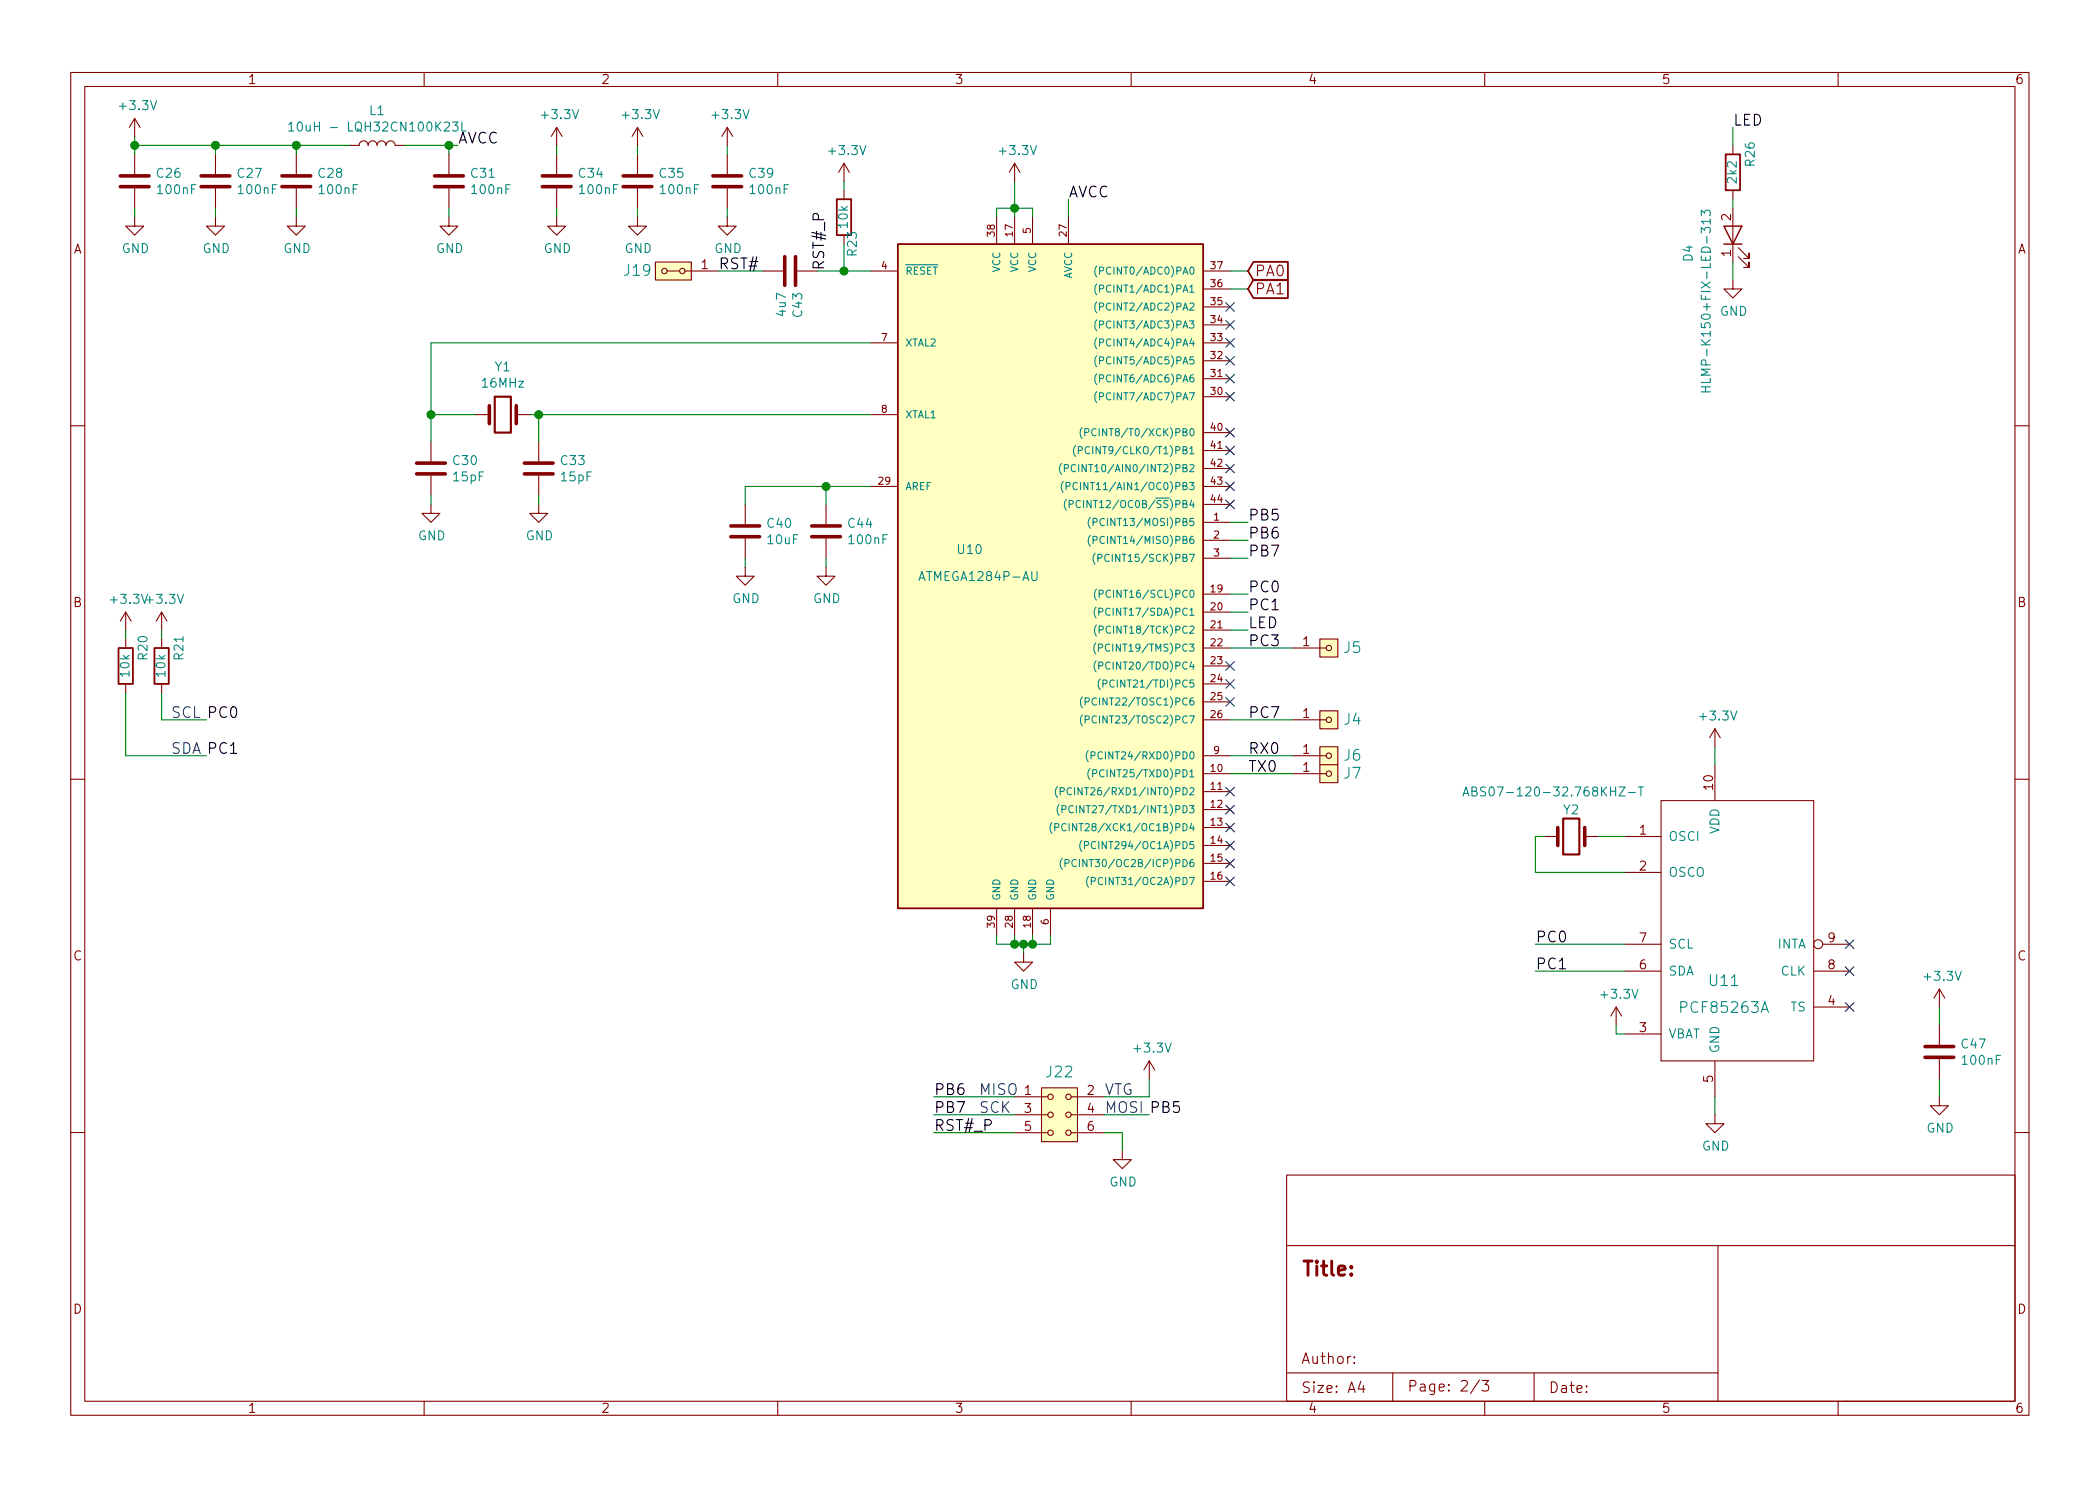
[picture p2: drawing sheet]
<svg xmlns="http://www.w3.org/2000/svg" width="297mm" height="210mm" viewBox="0 0 297 210" stroke-linecap="round" stroke-linejoin="round" font-family="sans-serif">
<g fill="none" stroke="#840000" stroke-width=".15">
<path d="M10 10.3h277v189.9h-277zM12 12.2h273v186.1h-273zM19 16.8v2.5M19 16.8l-.7 1.2M19 16.8l.8 1.2M60 10.3v1.9M78.7 18v2.6M78.7 18l-.7 1.3M78.7 18l.8 1.3M90.2 18v2.6M90.2 18l-.8 1.3M90.2 18l.7 1.3"/>
<path d="M102.9 18v2.6M102.9 18l-.8 1.3M102.9 18l.7 1.3M110 10.3v1.9M160 10.3v1.9M210 10.3v1.9M260 10.3v1.9M19 30.7v1.3h1.3l-1.3 1.3-1.2-1.3h1.2M19 21.8v2.8M19 26.7v2.8M30.5 30.7v1.3h1.2l-1.2 1.3-1.3-1.3h1.3M30.5 21.8v2.8"/>
<path d="M30.5 26.7v2.8M41.9 30.7v1.3h1.3l-1.3 1.3-1.3-1.3h1.3M41.9 21.8v2.8M41.9 26.7v2.8M49.5 20.6h1.3a.63 .63 0 0 1 .6-.7 .63 .63 0 0 1 .7 .7 .63 .63 0 0 1 .6-.7 .63 .63 0 0 1 .6 .7 .63 .63 0 0 1 .7-.7 .63 .63 0 0 1 .6 .7 .63 .63 0 0 1 .6-.7 .63 .63 0 0 1 .7 .7h1.2M63.5 30.7v1.3h1.3l-1.3 1.3-1.3-1.3h1.3M63.5 21.8v2.8M63.5 26.7v2.8M78.7 30.7v1.3h1.3l-1.3 1.3-1.2-1.3h1.2M78.7 21.8v2.8M78.7 26.7v2.8M90.2 30.7v1.3h1.2l-1.2 1.3-1.3-1.3h1.3"/>
<path d="M90.2 21.8v2.8M90.2 26.7v2.8M92.7 37.1h5.1v2.5h-5.1zM94.4 38.3h1.7M96.9 38.3h4.7M102.9 30.7v1.3h1.2l-1.2 1.3-1.3-1.3h1.3M102.9 21.8v2.8M102.9 26.7v2.8M107.9 38.3h2.8M112.8 38.3h2.8M119.4 23.1v2.5M119.4 26.9v1.3"/>
<path d="M119.4 23.1l-.8 1.3M119.4 23.1l.7 1.3M123.2 38.3h3.8M141 30.7v3.8M143.5 23.1v2.5M143.5 30.7v3.8M143.5 23.1l-.8 1.3M143.5 23.1l.8 1.3M146 30.7v3.8M151.1 30.7v3.8M170.2 38.3h3.8M245.1 39.6v1.3h1.3l-1.3 1.3-1.3-1.3h1.3"/>
<path d="M245.1 20.6v1.2M245.1 26.9v1.3M245.1 29.5v7.6M245.9 36.3l1.5 1.5v-.7v.7h-.8M245.9 35l1.5 1.6v-.8v.8h-.8M67.3 58.7h1.9M73 58.7h1.9M123.2 48.5h3.8M123.2 58.7h3.8M170.2 56.1h3.8M170.2 53.6h3.8M170.2 51h3.8"/>
<path d="M170.2 48.5h3.8M170.2 46h3.8M170.2 43.4h3.8M170.2 40.9h3.8M10 60.2h2M61 71.4v1.2h1.2l-1.2 1.3-1.3-1.3h1.3M61 62.5v2.8M61 67.3v2.8M76.2 71.4v1.2h1.3l-1.3 1.3-1.3-1.3h1.3M76.2 62.5v2.8M76.2 67.3v2.8M105.4 71.4v2.8"/>
<path d="M105.4 76.2v2.8M116.8 71.4v2.8M116.8 76.2v2.8M123.2 68.8h3.8M170.2 73.9h3.8M170.2 76.4h3.8M170.2 68.8h3.8M170.2 79h3.8M170.2 61.2h3.8M170.2 63.7h3.8M170.2 66.3h3.8M170.2 71.4h3.8"/>
<path d="M285 60.2h2M17.8 86.6v2.5M17.8 90.4v1.3M17.8 96.8v1.2M17.8 86.6l-.8 1.3M17.8 86.6l.7 1.3M22.9 86.6v2.5M22.9 90.4v1.3M22.9 96.8v1.2M22.9 86.6l-.8 1.3M22.9 86.6l.7 1.3M105.4 80.3v1.2h1.3l-1.3 1.3-1.3-1.3h1.3"/>
<path d="M116.8 80.3v1.2h1.3l-1.3 1.3-1.2-1.3h1.2M170.2 84.1h3.8M170.2 86.6h3.8M170.2 89.1h3.8M170.2 91.7h3.8M170.2 94.2h3.8M170.2 96.8h3.8M170.2 99.3h3.8M182.9 91.7h4.7M186.7 90.4h2.5v2.6h-2.5zM10 110.3h2M170.2 109.5h3.8"/>
<path d="M170.2 112h3.8M170.2 114.5h3.8M170.2 117.1h3.8M170.2 119.6h3.8M170.2 101.8h3.8M170.2 106.9h3.8M182.9 109.5h4.7M182.9 101.8h4.7M182.9 106.9h4.7M186.7 100.6h2.5v2.5h-2.5zM186.7 105.7h2.5v2.5h-2.5zM186.7 108.2h2.5v2.5h-2.5z"/>
<path d="M218.4 118.4h1.9M224.2 118.4h1.9M229.9 118.4h5M234.9 113.3h21.6v36.8h-21.6zM242.6 103.1v2.6M242.6 108.2v5.1M242.6 103.1l-.8 1.3M242.6 103.1l.7 1.3M285 110.3h2M141 128.5v3.8M143.5 128.5v3.8M144.8 134.9v1.2h1.2l-1.2 1.3-1.3-1.3h1.3"/>
<path d="M146 128.5v3.8M148.6 128.5v3.8M170.2 122.2h3.8M170.2 124.7h3.8M229.9 123.4h5M229.9 137.4h5M229.9 133.6h5M256.5 137.4h5.1M257.8 133.6h3.8M274.3 139.9v2.6M274.3 139.9l-.7 1.3M274.3 139.9l.8 1.3"/>
<path d="M143.5 155.2h4.7M143.5 157.7h4.7M147.3 153.9h5.1v7.6h-5.1zM151.5 155.2h4.7M151.5 157.7h4.7M162.6 150.1l-.8 1.3M162.6 150.1v2.5M162.6 150.1l.7 1.3M228.6 142.5l-.8 1.3M228.6 142.5v2.5M228.6 142.5l.8 1.3M229.9 146.3h5"/>
<path d="M242.6 157.7v1.3h1.2l-1.2 1.3-1.3-1.3h1.3M242.6 150.1v5.1M256.5 142.5h5.1M274.3 155.2v1.3h1.3l-1.3 1.2-1.3-1.2h1.3M274.3 145v2.8M274.3 149.9v2.7M10 160.2h2M143.5 160.3h4.7M151.5 160.3h4.7M158.7 162.8v1.3h1.3l-1.3 1.2-1.2-1.2h1.2M182 166.3h103v32h-103zM182 176.2h103"/>
<path d="M243 176.2v22.1M285 160.2h2M60 198.3v1.9M110 198.3v1.9M160 198.3v1.9M182 194.3h61M191.6 192.8v.1l-.1-.1h.1v.1M191.6 192v.1l-.1-.1h.1v.1M192.5 195.4l-.4 1.1h1M192.8 196v1M197 194.3v4M209.3 195.2l-1.3 2"/>
<path d="M209.6 195.3h1l-.5 .6 .4 .1 .1 .2-.1 .5-.2 .1h-.4l-.3-.1M210 198.3v1.9M217 194.3v4M260 198.3v1.9M261 198.3h.1"/>
<circle cx="94" cy="38.3" r=".38"/>
<circle cx="96.5" cy="38.3" r=".38"/>
<circle cx="188" cy="91.7" r=".38"/>
<circle cx="188" cy="106.9" r=".38"/>
<circle cx="188" cy="109.5" r=".38"/>
<circle cx="188" cy="101.8" r=".38"/>
<circle cx="257.2" cy="133.6" r=".63"/>
<circle cx="148.6" cy="155.2" r=".38"/>
<circle cx="148.6" cy="157.7" r=".38"/>
<circle cx="151.1" cy="157.7" r=".38"/>
<circle cx="151.1" cy="155.2" r=".38"/>
<circle cx="148.6" cy="160.3" r=".38"/>
<circle cx="151.1" cy="160.3" r=".38"/>
</g>
<g fill="#ffffc2" stroke="#ffffc2" stroke-width=".14">
<path d="M127 34.5h43.2v94h-43.2z"/>
<path d="M92.7 37.1h5.1v2.5h-5.1z"/>
<path d="M147.3 153.9h5.1v7.6h-5.1z"/>
<path d="M186.7 100.6h2.5v2.5h-2.5z"/>
<path d="M186.7 90.4h2.5v2.6h-2.5z"/>
<path d="M186.7 105.7h2.5v2.5h-2.5z"/>
<path d="M186.7 108.2h2.5v2.5h-2.5z"/>
</g>
<path d="M118.4 28.2h2v5.1h-2zM127 34.5h43.2v94h-43.2zM177.3 37.1h4.9v2.5h-4.9l-.8-1.3zM177.3 39.6h4.9v2.6h-4.9l-.8-1.3zM244.1 21.8h2v5.1h-2zM16.8 91.7h2v5.1h-2zM21.8 91.7h2.1v5.1h-2.1z" fill="none" stroke="#840000" stroke-width=".25"/>
<g fill="none" stroke="#008484" stroke-width=".15">
<path d="M40.8 17.6l.4-.3v1.2M40.8 18.5h.8M42.2 17.4a.31 .31 0 0 1 .3-.1 .31 .31 0 0 1 .2 .2v.8l-.2 .2a.68 .68 0 0 1-.3-1.1zM64 17.3h.8l-.4 .4 .3 .2 .1 .4-.3 .2h-.3l-.2-.1M65.3 17.3v1.2h.6M155.1 37.6a1.2 1.2 0 0 0 0 1.6M155.5 38.3h.5l.1-.2v-.2l-.6-.1v1M240.6 30.5v-.8l.5 .5 .1-.4 .5-.1 .2 .3v.3l-.1 .2M241.9 31.3h-1.3l.4 .4M241.9 31v.7M155.1 55.4a1.2 1.2 0 0 0 0 1.6M155.1 52.9a1.2 1.2 0 0 0 0 1.5"/>
<path d="M155.1 50.3a1.2 1.2 0 0 0 0 1.6M155.1 47.8a1.2 1.2 0 0 0 0 1.5M155.1 45.3a1.2 1.2 0 0 0 0 1.5M155.1 42.7a1.2 1.2 0 0 0 0 1.6M155.1 40.2a1.2 1.2 0 0 0 0 1.5M155.5 56.1h.5l.1-.2v-.3h-.6v1M155.5 53.6l.5-.1 .1-.1v-.3l-.6-.1v1M155.5 51h.5l.1-.2v-.2l-.6-.1v1M155.5 48.5l.5-.1 .1-.1v-.3l-.6-.1v1.1M155.5 45.9h.5l.1-.2v-.2l-.6-.1v1M155.5 43.4h.5l.1-.2v-.3h-.6v1M155.5 40.9l.5-.1 .1-.1v-.3l-.6-.1v1"/>
<path d="M240.6 55.4h1.3M240.6 54.7h1.3M241.2 54.7v.7M241.9 53.5v.6h-1.3M150.2 65.6a1.13 1.13 0 0 0 0 1.5M150.4 68.1a1.2 1.2 0 0 0 0 1.6M150.5 66.3l.5-.1 .1-.1v-.3l-.6-.1v1M150.8 68.8h.5v-.5h-.5v1M150.8 70.7a1.2 1.2 0 0 0 0 1.5M151.2 71.3h.5l.1-.2v-.2l-.6-.1v1M152.1 63a1.13 1.13 0 0 0 0 1.6M152.1 65.8a.47 .47 0 0 0-.6 .4 .47 .47 0 0 0 .6 .5v-.1"/>
<path d="M152.4 68.3a.4 .4 0 0 0-.5 .1 .4 .4 0 0 0-.1 .4 .37 .37 0 0 0 .1 .4 .37 .37 0 0 0 .5 0M152.5 63.7h.5l.1-.2v-.2l-.6-.1v1M152.8 70.9a.49 .49 0 0 0-.6 .3 .49 .49 0 0 0 .4 .6l.2-.1M153.1 60.5a1.2 1.2 0 0 0 0 1.5M153.4 61.2l.5-.1 .1-.1v-.3l-.6-.1v1.1M154.1 63.3a.47 .47 0 0 0-.6 .4 .47 .47 0 0 0 .6 .5v-.1M154.2 73.2a1.13 1.13 0 0 0 0 1.5M154.2 75.7a1.13 1.13 0 0 0 0 1.6M154.6 73.9l.5-.1 .1-.1-.1-.3-.5-.1v1.1M154.6 76.4h.5l.1-.2-.1-.2-.5-.1v1M154.9 78.3a1.2 1.2 0 0 0 0 1.5M155 60.7a.47 .47 0 0 0-.6 .4 .47 .47 0 0 0 .6 .5"/>
<path d="M155.3 79l.5-.1 .1-.1-.1-.3-.5-.1v1M145.9 80.9v1l.3 .2h.4l.1-.2v-1M153.1 98.6a1.2 1.2 0 0 0 0 1.5M153.5 99.3l.5-.1 .1-.1-.1-.3-.5-.1v1.1M155 91a1.2 1.2 0 0 0 0 1.5M155 85.9a1.2 1.2 0 0 0 0 1.5M155 93.5a1.2 1.2 0 0 0 0 1.6M155.1 83.4a1.2 1.2 0 0 0 0 1.5M155.1 88.4a1.2 1.2 0 0 0 0 1.6M155.4 91.7l.5-.1v-.4l-.5-.1v1M155.4 86.6l.5-.1 .1-.1v-.3l-.6-.1v1.1M155.4 94.2h.5l.1-.2v-.3h-.6v1"/>
<path d="M155.5 84h.5l.1-.2-.1-.2-.5-.1v1M155.5 89.1h.5l.1-.2-.1-.2-.5-.1v1M155.6 96.1a1.2 1.2 0 0 0 0 1.5M156 96.7h.5l.1-.2-.1-.2-.5-.1v1M148.8 116.4a1.2 1.2 0 0 0 0 1.5M149.2 117.1l.5-.1 .1-.1-.1-.3-.5-.1v1M149.6 111.3a1.13 1.13 0 0 0 0 1.5M149.8 113.8a1.2 1.2 0 0 0 0 1.6M150 112l.4-.1 .1-.1v-.3l-.5-.1v1.1M150.2 114.5h.5l.1-.2-.1-.2-.5-.1v1M150.8 116.6a.49 .49 0 0 0-.7 .4 .49 .49 0 0 0 .5 .5l.2-.1M151.6 111.5a.47 .47 0 0 0-.7 .4 .47 .47 0 0 0 .6 .5h.1"/>
<path d="M151.8 114.1a.49 .49 0 0 0-.7 .3 .49 .49 0 0 0 .5 .6l.2-.1M153 118.9a1.2 1.2 0 0 0 0 1.6M153.1 101.1a1.2 1.2 0 0 0 0 1.6M153.4 119.6h.5l.1-.2-.1-.3h-.5v1M153.5 101.8h.5l.1-.2-.1-.2-.5-.1v1M153.9 106.2a1.2 1.2 0 0 0 0 1.6M154.2 108.8a1.13 1.13 0 0 0 0 1.5M154.3 106.9h.5l.1-.5h-.6v1M154.6 109.4h.4l.1-.2v-.2l-.5-.1v1M206.9 112.6l.5-1.3 .4 1.3M207.1 112.3h.6M208.2 112l.6-.1 .1-.3-.3-.3h-.4v1.3h.5l.2-.2a.36 .36 0 0 0-.3-.4"/>
<path d="M230.4 112.1h.9M231.7 111.3h.8M232.1 111.3v1.3M150.3 121.5a1.13 1.13 0 0 0 0 1.5M150.6 122.1h.5l.1-.2v-.2l-.6-.1v1M152.2 121.7a.47 .47 0 0 0-.6 .4 .47 .47 0 0 0 .6 .5v-.1M154 124a1.2 1.2 0 0 0 0 1.5M154.4 124.7l.5-.1v-.4l-.5-.1v1.1"/>
</g>
<g fill="none" stroke="#008400" stroke-width=".15">
<path d="M19 19.3v2.5M245.1 18v2.6M19 20.6h30.5M19 29.5v1.2M30.5 20.6v1.2M30.5 29.5v1.2M41.9 20.6v1.2M41.9 29.5v1.2M57.1 20.6h7.7M63.5 20.6v1.2M63.5 29.5v1.2M78.7 20.6v1.2"/>
<path d="M78.7 29.5v1.2M90.2 20.6v1.2M90.2 29.5v1.2M101.6 38.3h6.3M102.9 20.6v1.2M102.9 29.5v1.2M115.6 38.3h7.6M119.4 25.6v1.3M119.4 34.5v3.8M141 30.7v-1.2h5v1.2M143.5 25.6v5.1M151.1 28.2v2.5"/>
<path d="M174 38.3h2.5M245.1 28.2v1.3M245.1 37.1v2.5M61 58.7h6.3M74.9 58.7h48.3M76.2 58.7v3.8M123.2 48.5h-62.2v14M174 40.9h2.5M61 70.1v1.3M76.2 70.1v1.3M105.4 79v1.3M116.8 68.8v2.6"/>
<path d="M116.8 79v1.3M123.2 68.8h-17.8v2.6M174 73.9h2.5M174 76.4h2.5M174 79h2.5M17.8 98v8.9h11.4M17.8 89.1v1.3M22.9 89.1v1.3M22.9 98v3.8h6.3M174 86.6h2.5M174 84.1h2.5M174 91.7h8.9"/>
<path d="M174 89.1h2.5M174 106.9h8.9M174 109.5h8.9M174 101.8h8.9M218.4 118.4h-1.2v5h12.7M226.1 118.4h3.8M242.6 105.7v2.5M141 132.3v1.3h7.6v-1.3M143.5 132.3v1.3M144.8 133.6v1.3M146 132.3v1.3M217.2 133.6h12.7"/>
<path d="M217.2 137.4h12.7M132.1 157.7h11.4M132.1 155.2h11.4M156.2 157.7h6.4M162.6 152.6v2.6h-6.4M228.6 145v1.3h1.3M242.6 155.2v2.5M274.3 142.5v2.5M274.3 152.6v2.6M132.1 160.3h11.4M156.2 160.3h2.5v2.5"/>
</g>
<g fill="none" stroke="#840000" stroke-width=".51">
<path d="M17 26.4h4.1M17 24.9h4.1M28.4 26.4h4.1M28.4 24.9h4.1M39.9 26.4h4M39.9 24.9h4M61.5 26.4h4M61.5 24.9h4M76.7 26.4h4.1M76.7 24.9h4.1M88.1 26.4h4.1M88.1 24.9h4.1"/>
<path d="M100.8 26.4h4.1M100.8 24.9h4.1M111 36.3v4.1M112.5 36.3v4.1M69.2 57.4v2.5M73 57.4v2.5M58.9 67.1h4.1M58.9 65.5h4.1M74.2 67.1h4M74.2 65.5h4M103.4 75.9h4M103.4 74.4h4"/>
<path d="M114.8 75.9h4.1M114.8 74.4h4.1M220.3 117.1v2.5M224.2 117.1v2.5M272.3 149.6h4.1M272.3 148.1h4.1"/>
</g>
<g fill="#008400" stroke="#008400" stroke-width=".25">
<circle cx="116.8" cy="68.8" r=".51"/>
<circle cx="119.4" cy="38.3" r=".51"/>
<circle cx="143.5" cy="29.5" r=".51"/>
<circle cx="63.5" cy="20.6" r=".51"/>
<circle cx="19" cy="20.6" r=".51"/>
<circle cx="30.5" cy="20.6" r=".51"/>
<circle cx="41.9" cy="20.6" r=".51"/>
<circle cx="61" cy="58.7" r=".51"/>
<circle cx="76.2" cy="58.7" r=".51"/>
<circle cx="144.8" cy="133.6" r=".51"/>
<circle cx="143.5" cy="133.6" r=".51"/>
<circle cx="146.1" cy="133.6" r=".51"/>
</g>
<path d="M243.8 32h2.6l-1.3 2.5zM243.8 34.5h2.6" fill="none" stroke="#840000" stroke-width=".2"/>
<path d="M70 56.1h2.3v5.1h-2.3zM221.1 115.8h2.3v5.1h-2.3z" fill="none" stroke="#840000" stroke-width=".3"/>
<g fill="none" stroke="#000084" stroke-width=".15">
<path d="M173.4 55.5l1.2 1.2M173.4 53l1.2 1.2M173.4 50.4l1.2 1.3M173.4 47.9l1.2 1.2M173.4 45.4l1.2 1.2M173.4 42.8l1.2 1.2M174.6 55.5l-1.2 1.2M174.6 53l-1.2 1.2M174.6 50.4l-1.2 1.3M174.6 47.9l-1.2 1.2M174.6 45.4l-1.2 1.2M174.6 42.8l-1.2 1.2"/>
<path d="M173.4 68.2l1.2 1.2M173.4 65.7l1.2 1.2M173.4 63.1l1.2 1.3M173.4 60.6l1.2 1.2M173.4 70.8l1.2 1.2M174.6 68.2l-1.2 1.2M174.6 65.7l-1.2 1.2M174.6 63.1l-1.2 1.3M174.6 60.6l-1.2 1.2M174.6 70.8l-1.2 1.2M173.4 98.7l1.2 1.2M173.4 96.2l1.2 1.2"/>
<path d="M173.4 93.6l1.2 1.2M174.6 98.7l-1.2 1.2M174.6 96.2l-1.2 1.2M174.6 93.6l-1.2 1.2M173.4 119l1.2 1.2M173.4 116.5l1.2 1.2M173.4 113.9l1.2 1.3M173.4 111.4l1.2 1.2M174.6 119l-1.2 1.2M174.6 116.5l-1.2 1.2M174.6 113.9l-1.2 1.3M174.6 111.4l-1.2 1.2"/>
<path d="M173.4 124.1l1.2 1.2M173.4 121.6l1.2 1.2M174.6 124.1l-1.2 1.2M174.6 121.6l-1.2 1.2M261 136.8l1.2 1.2M261 133l1.2 1.2M262.2 136.8l-1.2 1.2M262.2 133l-1.2 1.2M261 141.9l1.2 1.2M262.2 141.9l-1.2 1.2"/>
</g>
<text font-size="2.8" fill="#840000" x="184" y="180.5">Title:</text>
<g font-size="2.1">
<text x="245.1" y="17.8">LED</text>
<text x="64.8" y="20.3">AVCC</text>
<text x="151.1" y="27.9">AVCC</text>
<text x="101.6" y="38.1">RST#</text>
<text x="116.6" y="38.3" transform="rotate(-90 116.6 38.3)">RST#_P</text>
<text x="176.5" y="76.2">PB6</text>
<text x="176.5" y="73.7">PB5</text>
<text x="176.5" y="78.7">PB7</text>
<text x="176.5" y="83.8">PC0</text>
<text x="176.5" y="88.9">LED</text>
<text x="176.5" y="86.4">PC1</text>
<text x="176.5" y="91.4">PC3</text>
<text x="176.5" y="101.6">PC7</text>
<text x="176.5" y="106.7">RX0</text>
<text x="176.5" y="109.2">TX0</text>
<text x="217.2" y="133.3">PC0</text>
<text x="217.2" y="137.2">PC1</text>
<text x="132.1" y="154.9">PB6</text>
<text x="132.1" y="157.5">PB7</text>
<text x="132.1" y="160">RST#_P</text>
</g>
<g font-size="2.1" fill="#008484">
<text x="88.4" y="39">J19</text>
<text x="190.1" y="92.4">J5</text>
<text x="190.1" y="102.6">J4</text>
<text x="190.1" y="107.6">J6</text>
<text x="190.1" y="110.2">J7</text>
<text x="238" y="143.3">PCF85263A</text>
<text x="241.9" y="139.5">U11</text>
<text x="148.1" y="152.4">J22</text>
</g>
<g font-size="2.1" fill="#840000">
<text x="177.4" y="39.1">PA0</text>
<text x="177.4" y="41.7">PA1</text>
<text x="184" y="193">Author:</text>
<text x="184" y="197.1">Size: A4</text>
<text x="199" y="196.9">Page: 2/3</text>
<text x="219" y="197.1">Date:</text>
</g>
<g font-size="2.1" fill="#0000c2">
<text x="24.1" y="101.6">SCL PC0</text>
<text x="24.1" y="106.7">SDA PC1</text>
<text x="138.4" y="154.9">MISO</text>
<text x="156.2" y="154.9">VTG</text>
<text x="138.4" y="157.5">SCK</text>
<text x="156.2" y="157.5">MOSI PB5</text>
</g>
<g font-size="1.8" fill="#840000">
<text x="35" y="11.9">1</text>
<text x="85" y="11.9">2</text>
<text x="135" y="11.9">3</text>
<text x="185" y="11.9">4</text>
<text x="235" y="11.9">5</text>
<text x="285" y="11.9">6</text>
<text x="10.4" y="35.9">A</text>
<text x="244.9" y="31.2" transform="rotate(-90 244.9 31.2)">2</text>
<text x="285.4" y="35.9">A</text>
<text x="99.2" y="38.1">1</text>
<text x="244.9" y="36.3" transform="rotate(-90 244.9 36.3)">1</text>
<text x="10.4" y="85.9">B</text>
<text x="285.4" y="85.9">B</text>
<text x="184.3" y="91.4">1</text>
<text x="184.3" y="101.6">1</text>
<text x="184.3" y="106.7">1</text>
<text x="184.3" y="109.2">1</text>
<text x="242.3" y="111.7" transform="rotate(-90 242.3 111.7)">10</text>
<text x="231.9" y="118.1">1</text>
<text x="231.9" y="123.2">2</text>
<text x="10.4" y="135.9">C</text>
<text x="231.9" y="137.2">6</text>
<text x="231.9" y="133.3">7</text>
<text x="258.6" y="137.2">8</text>
<text x="258.6" y="133.3">9</text>
<text x="285.4" y="135.9">C</text>
<text x="258.6" y="142.2">4</text>
<text x="231.9" y="146">3</text>
<text x="144.9" y="154.9">1</text>
<text x="153.8" y="154.9">2</text>
<text x="242.3" y="153.1" transform="rotate(-90 242.3 153.1)">5</text>
<text x="144.9" y="157.5">3</text>
<text x="144.9" y="160">5</text>
<text x="153.8" y="157.5">4</text>
<text x="153.8" y="160">6</text>
<text x="10.4" y="185.9">D</text>
<text x="285.4" y="185.9">D</text>
<text x="35" y="199.9">1</text>
<text x="85" y="199.9">2</text>
<text x="135" y="199.9">3</text>
<text x="185" y="199.9">4</text>
<text x="235" y="199.9">5</text>
<text x="285" y="199.9">6</text>
</g>
<g font-size="1.8" fill="#008484">
<text x="17.1" y="15.6">+3.3V</text>
<text x="52.3" y="16.3">L1</text>
<text x="76.8" y="16.9">+3.3V</text>
<text x="88.2" y="16.9">+3.3V</text>
<text x="100.9" y="16.9">+3.3V</text>
<text x="42.6" y="18.6">10uH - LQH32CN100K23L</text>
<text x="117.4" y="21.9">+3.3V</text>
<text x="141.6" y="21.9">+3.3V</text>
<text x="248.2" y="23.5" transform="rotate(-90 248.2 23.5)">R26</text>
<text x="22.3" y="25.2">C26</text>
<text x="22.4" y="27.5">100nF</text>
<text x="33.7" y="25.2">C27</text>
<text x="33.9" y="27.5">100nF</text>
<text x="45.1" y="25.2">C28</text>
<text x="45.3" y="27.5">100nF</text>
<text x="66.7" y="25.2">C31</text>
<text x="66.9" y="27.5">100nF</text>
<text x="81.9" y="25.2">C34</text>
<text x="82.1" y="27.5">100nF</text>
<text x="93.4" y="25.2">C35</text>
<text x="93.5" y="27.5">100nF</text>
<text x="106.1" y="25.2">C39</text>
<text x="106.2" y="27.5">100nF</text>
<text x="245.7" y="25.9" transform="rotate(-90 245.7 25.9)">2k2</text>
<text x="17.2" y="35.8">GND</text>
<text x="28.7" y="35.8">GND</text>
<text x="40.1" y="35.8">GND</text>
<text x="61.7" y="35.8">GND</text>
<text x="76.9" y="35.8">GND</text>
<text x="88.3" y="35.8">GND</text>
<text x="101" y="35.8">GND</text>
<text x="119.9" y="32.2" transform="rotate(-90 119.9 32.2)">10k</text>
<text x="121.2" y="36.2" transform="rotate(-90 121.2 36.2)">R23</text>
<text x="239.4" y="37" transform="rotate(-90 239.4 37)">D4</text>
<text x="111.2" y="44.6" transform="rotate(-90 111.2 44.6)">4u7</text>
<text x="113.5" y="44.8" transform="rotate(-90 113.5 44.8)">C43</text>
<text x="243.3" y="44.7">GND</text>
<text x="70.1" y="52.5">Y1</text>
<text x="242" y="53.3" transform="rotate(-90 242 53.3)">HLMP-K150+FIX-LED-313</text>
<text x="68.3" y="54.9">16MHz</text>
<text x="64.2" y="65.8">C30</text>
<text x="79.4" y="65.8">C33</text>
<text x="64.2" y="68.1">15pF</text>
<text x="79.5" y="68.1">15pF</text>
<text x="59.1" y="76.4">GND</text>
<text x="74.4" y="76.4">GND</text>
<text x="108.6" y="74.7">C40</text>
<text x="108.7" y="77">10uF</text>
<text x="120" y="74.7">C44</text>
<text x="120.2" y="77">100nF</text>
<text x="130.5" y="82.2">ATMEGA1284P-AU</text>
<text x="135.5" y="78.4">U10</text>
<text x="15.8" y="85.4">+3.3V +3.3V</text>
<text x="103.6" y="85.3">GND</text>
<text x="115" y="85.3">GND</text>
<text x="18.3" y="95.7" transform="rotate(-90 18.3 95.7)">10k</text>
<text x="20.9" y="93.3" transform="rotate(-90 20.9 93.3)">R20</text>
<text x="23.4" y="95.7" transform="rotate(-90 23.4 95.7)">10k</text>
<text x="26" y="93.3" transform="rotate(-90 26 93.3)">R21</text>
<text x="240.6" y="101.9">+3.3V</text>
<text x="209.4" y="112.7">ABS07-120-32.768KHZ-T</text>
<text x="221.2" y="115.2">Y2</text>
<text x="236" y="119">OSCI</text>
<text x="243.2" y="118" transform="rotate(-90 243.2 118)">VDD</text>
<text x="236" y="124.1">OSCO</text>
<text x="236" y="134.2">SCL</text>
<text x="251.4" y="134.2">INTA</text>
<text x="143" y="139.9">GND</text>
<text x="226.6" y="141.3">+3.3V</text>
<text x="236" y="138">SDA</text>
<text x="251.9" y="138">CLK</text>
<text x="253.3" y="143.1">TS</text>
<text x="272.4" y="138.8">+3.3V</text>
<text x="160.6" y="148.9">+3.3V</text>
<text x="236" y="146.9">VBAT</text>
<text x="243.2" y="149.1" transform="rotate(-90 243.2 149.1)">GND</text>
<text x="277.5" y="148.4">C47</text>
<text x="277.7" y="150.7">100nF</text>
<text x="272.5" y="160.3">GND</text>
<text x="156.9" y="167.9">GND</text>
<text x="240.7" y="162.8">GND</text>
</g>
<g font-size="1.4" fill="#840000">
<text x="140.7" y="33.4" transform="rotate(-90 140.7 33.4)">38</text>
<text x="143.3" y="33.4" transform="rotate(-90 143.3 33.4)">17</text>
<text x="145.8" y="33" transform="rotate(-90 145.8 33)">5</text>
<text x="150.9" y="33.4" transform="rotate(-90 150.9 33.4)">27</text>
<text x="124.7" y="38.1">4</text>
<text x="171.3" y="40.6">36</text>
<text x="171.3" y="38.1">37</text>
<text x="171.3" y="45.7">34</text>
<text x="171.3" y="43.2">35</text>
<text x="124.7" y="48.3">7</text>
<text x="171.3" y="53.3">31</text>
<text x="171.3" y="50.8">32</text>
<text x="171.3" y="48.3">33</text>
<text x="124.7" y="58.4">8</text>
<text x="171.3" y="55.9">30</text>
<text x="171.3" y="61">40</text>
<text x="171.3" y="63.5">41</text>
<text x="124.3" y="68.6">29</text>
<text x="171.3" y="66">42</text>
<text x="171.3" y="68.6">43</text>
<text x="171.3" y="71.1">44</text>
<text x="171.7" y="73.7">1</text>
<text x="171.7" y="76.2">2</text>
<text x="171.3" y="83.8">19</text>
<text x="171.7" y="78.7">3</text>
<text x="171.3" y="86.4">20</text>
<text x="171.3" y="88.9">21</text>
<text x="171.3" y="91.4">22</text>
<text x="171.3" y="94">23</text>
<text x="171.3" y="96.5">24</text>
<text x="171.3" y="99.1">25</text>
<text x="171.3" y="101.6">26</text>
<text x="171.7" y="106.7">9</text>
<text x="171.3" y="109.2">10</text>
<text x="171.3" y="111.8">11</text>
<text x="171.3" y="114.3">12</text>
<text x="171.3" y="116.8">13</text>
<text x="171.3" y="119.4">14</text>
<text x="171.3" y="121.9">15</text>
<text x="171.3" y="124.5">16</text>
<text x="140.7" y="131.2" transform="rotate(-90 140.7 131.2)">39</text>
<text x="143.3" y="131.2" transform="rotate(-90 143.3 131.2)">28</text>
<text x="145.8" y="131.2" transform="rotate(-90 145.8 131.2)">18</text>
<text x="148.3" y="130.8" transform="rotate(-90 148.3 130.8)">6</text>
</g>
<g font-size="1.4" fill="#008484">
<text x="128" y="38.9">RESET</text>
<text x="141.5" y="38.6" transform="rotate(-90 141.5 38.6)">VCC</text>
<text x="144" y="38.6" transform="rotate(-90 144 38.6)">VCC</text>
<text x="146.6" y="38.6" transform="rotate(-90 146.6 38.6)">VCC</text>
<text x="151.6" y="39.6" transform="rotate(-90 151.6 39.6)">AVCC</text>
<text x="156.2" y="41.4">(PCINT1/ADC1)PA1</text>
<text x="156.2" y="38.9">(PCINT0/ADC0)PA0</text>
<text x="156.2" y="46.5">(PCINT3/ADC3)PA3</text>
<text x="156.2" y="43.9">(PCINT2/ADC2)PA2</text>
<text x="128" y="49">XTAL2</text>
<text x="156.2" y="51.6">(PCINT5/ADC5)PA5</text>
<text x="156.2" y="49">(PCINT4/ADC4)PA4</text>
<text x="128" y="59.2">XTAL1</text>
<text x="156.2" y="56.6">(PCINT7/ADC7)PA7</text>
<text x="156.2" y="54.1">(PCINT6/ADC6)PA6</text>
<text x="154" y="64.3">(PCINT9/CLKO/T1)PB1</text>
<text x="155" y="61.7">(PCINT8/T0/XCK)PB0</text>
<text x="128" y="69.3">AREF</text>
<text x="152.6" y="66.8">(PCINT10/AIN0/INT2)PB2</text>
<text x="152.7" y="69.3">(PCINT11/AIN1/OC0)PB3</text>
<text x="153" y="71.9">(PCINT12/OC0B/SS)PB4</text>
<text x="155.7" y="74.4">(PCINT13/MOSI)PB5</text>
<text x="155.7" y="77">(PCINT14/MISO)PB6</text>
<text x="156.3" y="79.5">(PCINT15/SCK)PB7</text>
<text x="156.3" y="87.1">(PCINT17/SDA)PC1</text>
<text x="156.3" y="89.7">(PCINT18/TCK)PC2</text>
<text x="156.4" y="84.6">(PCINT16/SCL)PC0</text>
<text x="156.3" y="92.2">(PCINT19/TMS)PC3</text>
<text x="156.3" y="94.7">(PCINT20/TDO)PC4</text>
<text x="154.5" y="99.8">(PCINT22/TOSC1)PC6</text>
<text x="157" y="97.3">(PCINT21/TDI)PC5</text>
<text x="154.5" y="102.4">(PCINT23/TOSC2)PC7</text>
<text x="155.5" y="107.4">(PCINT24/RXD0)PD0</text>
<text x="152" y="112.5">(PCINT26/RXD1/INT0)PD2</text>
<text x="155.7" y="110">(PCINT25/TXD0)PD1</text>
<text x="151.2" y="117.6">(PCINT28/XCK1/OC1B)PD4</text>
<text x="152.2" y="115.1">(PCINT27/TXD1/INT1)PD3</text>
<text x="152.6" y="122.7">(PCINT30/OC2B/ICP)PD6</text>
<text x="154.5" y="120.1">(PCINT294/OC1A)PD5</text>
<text x="155.3" y="125.2">(PCINT31/OC2A)PD7</text>
<text x="141.5" y="127.5" transform="rotate(-90 141.5 127.5)">GND</text>
<text x="144" y="127.5" transform="rotate(-90 144 127.5)">GND</text>
<text x="146.6" y="127.5" transform="rotate(-90 146.6 127.5)">GND</text>
<text x="149.1" y="127.5" transform="rotate(-90 149.1 127.5)">GND</text>
</g>
</svg>
